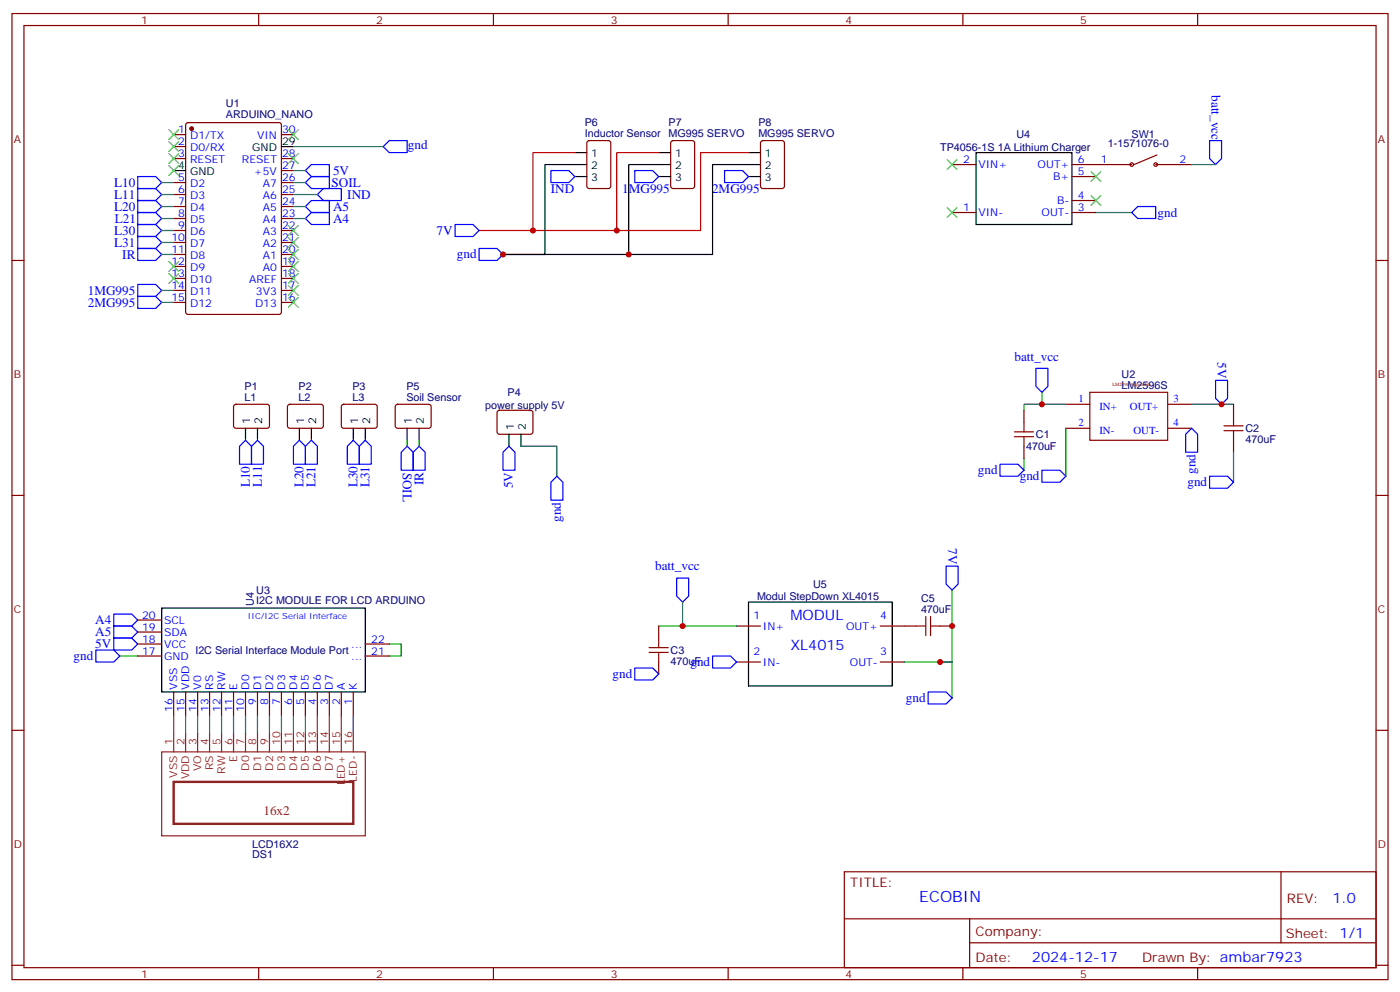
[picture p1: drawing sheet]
<svg xmlns="http://www.w3.org/2000/svg" width="412mm" height="292mm" viewBox="0 0 412 292" stroke-linecap="round" stroke-linejoin="round" font-family="sans-serif">
<g fill="none" stroke="#870000" stroke-width=".35">
<path d="M3.5 4h405.4v284.3h-405.4zM7.1 7.5h398.2v277.3h-398.2zM76.2 4v3.5M145.3 4v3.5M214.5 4v3.5M283.6 4v3.5M352.8 4v3.5M51.2 39.6h3.5M54.9 36.3l.5-.2h26.8l.6 .4 .1 55.3-.5 .7h-27l-.7-.4v-55.3zM82.9 39.6h3.5M51.2 43.1h3.5M51.2 46.7h3.5"/>
<path d="M51.2 53.7h3.5M51.2 57.3h3.5M82.9 46.7h3.5M82.9 53.7h3.5M82.9 57.3h3.5M82.9 50.2h3.5M173.1 41.6l.5-.2h5.6l.7 .4v13l-.4 .6-5.9 .1-.7-.5v-12.9zM197.8 41.6l.5-.2h5.6l.7 .4v13l-.5 .6-5.8 .1-.7-.5v-12.9zM224.2 41.6l.5-.2h5.7l.6 .4 .1 13-.5 .6-5.9 .1-.6-.5-.1-12.9zM280.5 48.4h7M315.7 48.4h17.7M315.7 59h7.1"/>
<path d="M315.7 52h7.1M340.4 48.4h10.6M340.8 45.6l-6.7 2.8M3.5 76.7h3.6M51.2 60.8h3.5M51.2 64.3h3.5M51.2 67.8h3.5M51.2 71.4h3.5M51.2 74.9h3.5M51.2 78.4h3.5M82.9 60.8h3.5M82.9 64.3h3.5"/>
<path d="M82.9 67.8h3.5M82.9 71.4h3.5M82.9 74.9h3.5M82.9 78.4h3.5M280.5 62.5h7M315.7 62.5h7.1M405.3 76.7h3.6M51.2 82h3.5M51.2 85.5h3.5M51.2 89h3.5M82.9 82h3.5M82.9 85.5h3.5"/>
<path d="M82.9 89h3.5M69 119.2l.5-.2h9.4l.5 .7-.1 5.9-.6 .4h-9.5l-.4-.7v-5.6zM84.9 119.2l.5-.2h9.4l.4 .7v5.9l-.7 .4h-9.4l-.4-.7v-5.6zM100.8 119.2l.4-.2h9.5l.4 .7v5.9l-.7 .4h-9.4l-.5-.7v-5.6zM116.7 119.2l.4-.2h9.5l.4 .7-.1 5.9-.6 .4h-9.5l-.4-.7v-5.6zM314 119h7M344 119h7M363.4 119v3.5M146.6 121l.5-.2h9.5l.4 .7-.1 5.9-.6 .4-9.5-.1-.4-.6v-5.6zM301.6 120.8v3.5M301.6 131.3v3.6M314 126h7"/>
<path d="M344 126h7M363.4 129.6v3.5M3.5 145.8h3.6M405.3 145.8h3.6M40.6 193.1h7M40.6 189.5h7M40.6 186h7M40.6 182.5h7M107.6 193.1h7.1M107.6 189.5h7.1M194 184.3v3.5M194 194.8v3.6"/>
<path d="M217 184.3h7M217 194.8h7M259.3 184.3h10.6M259.3 194.8h7M276.9 184.3h3.6M3.5 214.9h3.6M51.2 203.7v7M54.7 203.7v7M58.2 203.7v7M61.7 203.7v7M65.3 203.7v7M68.8 203.7v7"/>
<path d="M72.3 203.7v7M75.8 203.7v7M79.4 203.7v7M82.9 203.7v7M86.4 203.7v7M90 203.7v7M93.5 203.7v7M97 203.7v7M100.5 203.7v7M104.1 203.7v7M405.3 214.9h3.6M248.7 256.6h156.6v28.2h-156.6z"/>
<path d="M377.3 256.6v20.9M248.7 270.4h156.5M285.6 277.5h119.6M285.6 270.4v14.1M3.5 284.1h3.6M76.2 284.8v3.5M145.3 284.8v3.5M214.5 284.8v3.5M283.6 284.8v3.5M352.8 284.8v3.5M405.3 284.1h3.6"/>
<circle cx="333.4" cy="48.4" r=".53"/>
<circle cx="340.4" cy="48.4" r=".53"/>
</g>
<circle cx="56.4" cy="37.9" r=".53" fill="#870000" stroke="#870000" stroke-width=".35"/>
<g fill="none" stroke="#000" stroke-width=".35">
<path d="M51.2 50.2h3.5M82.9 43.1h3.5M169.3 44.9h3.6M169.3 52h3.6M172.9 48.4h-12.4v26.5h-12.3h37v-26.5h12.4M194 44.9h3.6M194 52h3.6M220.5 44.9h3.5M220.5 52h3.5M224 48.4h-14.1v26.5h-24.7M287.5 44.9h28.2v21.2h-28.2zM72.3 126v3.6"/>
<path d="M75.8 126v3.6M88.2 126v3.6M91.7 126v3.6M104.1 126v3.6M107.6 126v3.6M119.9 126v3.6M123.5 126v3.6M149.9 127.8v3.5M153.5 127.8v3.5M47.6 179h60v24.7h-60zM220.5 177.2h42.3v24.7h-42.3z"/>
</g>
<g fill="none" stroke="#00f" stroke-width=".35">
<path d="M40.6 52h5.3l1.7 1.7-1.7 1.8h-5.3zM40.6 55.5h5.3l1.7 1.8-1.7 1.7h-5.3zM40.6 59h5.3l1.7 1.8-1.7 1.7h-5.3zM90 53.7l1.7-1.7h5.3v3.5h-5.3zM91.7 59h5.3v3.5h-5.3l-1.7-1.7zM91.7 48.4h5.3v3.6h-5.3l-1.7-1.8zM95.2 55.5h5.3v3.5h-5.3l-1.7-1.7zM114.7 41.4h5.2v3.5h-5.2l-1.8-1.8zM162.3 50.2h5.3l1.7 1.8-1.7 1.7h-5.3zM187 50.2h5.3l1.7 1.8-1.7 1.7h-5.3zM213.4 50.2h5.3l1.8 1.8-1.8 1.7h-5.3zM356.3 41.4h3.5v5.3l-1.7 1.7-1.8-1.7z"/>
<path d="M40.6 62.5h5.3l1.7 1.8-1.7 1.8h-5.3zM40.6 66.1h5.3l1.7 1.7-1.7 1.8h-5.3zM40.6 69.6h5.3l1.7 1.8-1.7 1.7h-5.3zM40.6 73.1h5.3l1.7 1.8-1.7 1.8h-5.3zM91.7 62.5h5.3v3.6h-5.3l-1.7-1.8zM134.1 66.1h5.2l1.8 1.7-1.8 1.8h-5.2zM141.1 73.1h5.3l1.8 1.8-1.8 1.8h-5.3zM333.4 62.5l1.7-1.7h5.3v3.5h-5.3zM40.6 83.7h5.3l1.7 1.8-1.7 1.7h-5.3zM40.6 87.2h5.3l1.7 1.8-1.7 1.8h-5.3zM305.2 108.4h3.5v5.3l-1.8 1.8-1.7-1.8zM358.1 111.9h3.5v5.3l-1.8 1.8-1.7-1.8z"/>
<path d="M72.3 129.6l1.8 1.7v5.3h-3.5v-5.3zM75.8 129.6l1.8 1.7v5.3h-3.5v-5.3zM88.2 129.6l1.8 1.7v5.3h-3.6v-5.3zM91.7 129.6l1.8 1.7v5.3h-3.5v-5.3zM104.1 129.6l1.7 1.7v5.3h-3.5v-5.3zM107.6 129.6l1.8 1.7v5.3h-3.6v-5.3zM119.9 131.3l1.8 1.8v5.3h-3.5v-5.3zM123.5 131.3l1.7 1.8v5.3h-3.5v-5.3zM149.9 131.3l1.8 1.8v5.3h-3.5v-5.3zM294.6 136.6h5.3l1.7 1.8-1.7 1.8h-5.3zM306.9 138.4h5.3l1.8 1.8-1.8 1.7h-5.3zM349.2 127.8l1.8-1.8 1.8 1.8v5.3h-3.6z"/>
<path d="M164 140.2l1.8 1.7v5.3h-3.5v-5.3zM356.3 140.2h5.3l1.8 1.7-1.8 1.8h-5.3zM199.3 170.1h3.5v5.3l-1.7 1.8-1.8-1.8zM278.7 166.6h3.5v5.3l-1.7 1.8-1.8-1.8zM28.2 191.3h5.3l1.8 1.8-1.8 1.7h-5.3zM33.5 180.7h5.3l1.8 1.8-1.8 1.8h-5.3zM33.5 184.3h5.3l1.8 1.7-1.8 1.8h-5.3zM33.5 187.8h5.3l1.8 1.7-1.8 1.8h-5.3zM187 196.6h5.3l1.7 1.8-1.7 1.7h-5.3zM209.9 193.1h5.3l1.8 1.7-1.8 1.8h-5.3zM273.4 203.7h5.3l1.8 1.7-1.8 1.8h-5.3z"/>
</g>
<path d="M169.3 44.9h-12.3v22.9h24.7v-22.9h12.3M220.5 44.9h-14.1v22.9h-24.7M141.1 67.8h15.9" fill="none" stroke="#f00" stroke-width=".35"/>
<g fill="none" stroke="#008700" stroke-width=".35">
<path d="M47.6 57.3h3.6M47.6 53.7h3.6M86.4 57.3h7.1M86.4 53.7h3.6M86.4 43.1h26.5M86.4 50.2h3.6M351 48.4h7.1M47.6 74.9h3.6M47.6 71.4h3.6M47.6 67.8h3.6M47.6 64.3h3.6M47.6 60.8h3.6"/>
<path d="M86.4 64.3h3.6M86.4 60.8h3.6M322.8 62.5h10.6M47.6 85.5h3.6M47.6 89h3.6M306.9 115.5v3.5M314 119h-12.4v1.8M351 119h12.4M119.9 129.6v1.7M123.5 129.6v1.7M153.5 131.3h10.5v8.9M301.6 134.9v3.5"/>
<path d="M314 126v14.2M363.4 133.1v8.8M201.1 177.2v7.1M280.5 173.7v21.1h-3.6M35.3 193.1h5.3M114.7 189.5h3.5v3.6h-3.5M194 184.3h23M266.3 194.8h14.2v10.6M51.2 210.7v5.3M54.7 210.7v5.3M58.2 210.7v5.3M61.7 210.7v5.3"/>
<path d="M65.3 210.7v5.3M68.8 210.7v5.3M72.3 210.7v5.3M75.8 210.7v5.3M79.4 210.7v5.3M82.9 210.7v5.3M86.4 210.7v5.3M90 210.7v5.3M93.5 210.7v5.3M97 210.7v5.3M100.5 210.7v5.3M104.1 210.7v5.3"/>
</g>
<g fill="none" stroke="#8c2424" stroke-width=".35">
<path d="M51.2 216v5.3M54.7 216v5.3M58.2 216v5.3M61.7 216v5.3M65.3 216v5.3M68.8 216v5.3M72.3 216v5.3M75.8 216v5.3M79.4 216v5.3M82.9 216v5.3M86.4 216v5.3M90 216v5.3"/>
<path d="M93.5 216v5.3M97 216v5.3M100.5 216v5.3M104.1 216v5.3M47.6 221.3h60v24.7h-60z"/>
</g>
<path d="M51.2 230.1h52.9v12.4h-52.9z" fill="none" stroke="#8c2424" stroke-width=".71"/>
<g fill="none" stroke="#a10000" stroke-width=".35">
<path d="M321 115.5h23v14.1h-23zM298.8 127.1h5.6M298.8 128.5h5.6M301.6 124.3v2.8M301.6 128.5v2.8M360.5 125.3h5.7M360.5 126.8h5.7M363.4 122.5v2.8M363.4 126.8v2.8M191.2 190.6h5.6M191.2 192h5.6M194 187.8v2.8"/>
<path d="M194 192v2.8M269.9 184.3h2.8M272.7 181.4v5.7M274.1 184.3h2.8M274.1 181.4v5.7"/>
</g>
<g fill="none" stroke="#3c3" stroke-width=".35">
<path d="M49.7 38.2l2.9 2.8M52.6 38.2l-2.9 2.8M85 38.2l2.8 2.8M87.8 38.2l-2.8 2.8M49.7 45.3l2.9 2.8M49.7 48.8l2.9 2.8M49.7 41.7l2.9 2.9M52.6 45.3l-2.9 2.8M52.6 48.8l-2.9 2.8M52.6 41.7l-2.9 2.9M85 45.3l2.8 2.8M87.8 45.3l-2.8 2.8"/>
<path d="M279 47l2.9 2.8M281.9 47l-2.9 2.8M321.4 50.6l2.8 2.8M321.4 57.6l2.8 2.8M324.2 50.6l-2.8 2.8M324.2 57.6l-2.8 2.8M49.7 77l2.9 2.8M52.6 77l-2.9 2.8M85 77l2.8 2.8M85 73.5l2.8 2.8M85 70l2.8 2.8M85 66.4l2.8 2.9"/>
<path d="M87.8 77l-2.8 2.8M87.8 73.5l-2.8 2.8M87.8 70l-2.8 2.8M87.8 66.4l-2.8 2.9M279 61.1l2.9 2.9M281.9 61.1l-2.9 2.9M49.7 80.5l2.9 2.9M52.6 80.5l-2.9 2.9M85 87.6l2.8 2.8M85 84.1l2.8 2.8M85 80.5l2.8 2.9M87.8 87.6l-2.8 2.8"/>
<path d="M87.8 84.1l-2.8 2.8M87.8 80.5l-2.8 2.9"/>
</g>
<g fill="#c00">
<circle cx="181.7" cy="67.8" r=".88"/>
<circle cx="185.2" cy="74.9" r=".88"/>
<circle cx="306.9" cy="119" r=".88"/>
<circle cx="201.1" cy="184.3" r=".88"/>
<circle cx="157" cy="67.8" r=".88"/>
<circle cx="359.8" cy="119" r=".88"/>
<circle cx="276.9" cy="194.8" r=".88"/>
<circle cx="280.5" cy="184.3" r=".88"/>
<circle cx="148.2" cy="74.9" r=".88"/>
</g>
<text font-size="4.6" fill="#00f" x="270.8" y="265.6">ECOBIN</text>
<g font-size="4.2" fill="#00f">
<text x="232.8" y="182.5">MODUL</text>
<text x="232.8" y="191.3">XL4015</text>
<text x="392.5" y="265.8">1.0</text>
<text x="304" y="283.2">2024-12-17</text>
</g>
<g font-size="3.9" fill="#00f">
<text x="356.8" y="28" transform="rotate(90 356.8 28)">batt_vcc</text>
<text x="120.2" y="43.9">gnd</text>
<text x="98.1" y="51.5">5V</text>
<text x="33.6" y="55">L10</text>
<text x="33.6" y="58.5">L11</text>
<text x="97.7" y="55">SOIL</text>
<text x="102.3" y="58.5">IND</text>
<text x="162.3" y="56.7">IND</text>
<text x="183.3" y="56.7">1MG995</text>
<text x="209.7" y="56.7">2MG995</text>
<text x="33.6" y="62">L20</text>
<text x="33.8" y="65.6">L21</text>
<text x="98.1" y="62.1">A5</text>
<text x="98.1" y="65.6">A4</text>
<text x="341" y="63.8">gnd</text>
<text x="33.6" y="69.1">L30</text>
<text x="128.6" y="69.1">7V</text>
<text x="33.6" y="72.6">L31</text>
<text x="36" y="76.1">IR</text>
<text x="134.6" y="76.1">gnd</text>
<text x="25.9" y="86.7">1MG995</text>
<text x="25.9" y="90.2">2MG995</text>
<text x="298.8" y="106.2">batt_vcc</text>
<text x="358.7" y="106.6" transform="rotate(90 358.7 106.6)">5V</text>
<text x="73.6" y="143.4" transform="rotate(-90 73.6 143.4)">L10</text>
<text x="77.1" y="143.3" transform="rotate(-90 77.1 143.3)">L11</text>
<text x="89.5" y="143.4" transform="rotate(-90 89.5 143.4)">L20</text>
<text x="93" y="143.4" transform="rotate(-90 93 143.4)">L21</text>
<text x="105.3" y="143.4" transform="rotate(-90 105.3 143.4)">L30</text>
<text x="108.9" y="143.4" transform="rotate(-90 108.9 143.4)">L31</text>
<text x="118.6" y="139.1" transform="rotate(90 118.6 139.1)">SOIL</text>
<text x="124.7" y="142.9" transform="rotate(-90 124.7 142.9)">IR</text>
<text x="151.1" y="143.7" transform="rotate(-90 151.1 143.7)">5V</text>
<text x="288" y="139.6">gnd</text>
<text x="300.4" y="141.3">gnd</text>
<text x="349.8" y="143.1">gnd</text>
<text x="352.2" y="139.5" transform="rotate(-90 352.2 139.5)">gnd</text>
<text x="165.2" y="153.6" transform="rotate(-90 165.2 153.6)">gnd</text>
<text x="279.3" y="161.3" transform="rotate(90 279.3 161.3)">7V</text>
<text x="193" y="167.9">batt_vcc</text>
<text x="28.1" y="183.7">A4</text>
<text x="28.1" y="187.2">A5</text>
<text x="28.1" y="190.8">5V</text>
<text x="21.7" y="194.2">gnd</text>
<text x="203.4" y="196">gnd</text>
<text x="180.4" y="199.5">gnd</text>
<text x="266.9" y="206.6">gnd</text>
</g>
<text font-size="3.9" fill="#8d2323" x="77.6" y="240">16x2</text>
<g font-size="3.9" fill="#800">
<text x="250.5" y="261.2">TITLE:</text>
<text x="379.1" y="265.8">REV:</text>
<text x="287.4" y="275.4">Company:</text>
<text x="378.7" y="276">Sheet: 1/1</text>
<text x="287.4" y="283">Date:</text>
<text x="336.4" y="283.1">Drawn By: ambar7923</text>
</g>
<g font-size="3.2" fill="#800">
<text x="41.6" y="7">1</text>
<text x="110.8" y="7">2</text>
<text x="179.9" y="7">3</text>
<text x="249.1" y="7">4</text>
<text x="318.2" y="7">5</text>
<text x="4.1" y="42.1">A</text>
<text x="405.9" y="42.1">A</text>
<text x="4.1" y="111.2">B</text>
<text x="405.9" y="111.2">B</text>
<text x="4.1" y="180.4">C</text>
<text x="405.9" y="180.4">C</text>
<text x="4.1" y="249.5">D</text>
<text x="405.9" y="249.5">D</text>
<text x="41.6" y="287.8">1</text>
<text x="110.8" y="287.8">2</text>
<text x="179.9" y="287.8">3</text>
<text x="249.1" y="287.8">4</text>
<text x="318.2" y="287.8">5</text>
</g>
<g font-size="3.2" fill="#000080">
<text x="66.6" y="34.9">ARDUINO_NANO</text>
<text x="66.6" y="31.6">U1</text>
<text x="172.2" y="40.3">Inductor Sensor</text>
<text x="172.2" y="37.2">P6</text>
<text x="196.9" y="40.3">MG995 SERVO</text>
<text x="196.9" y="37.2">P7</text>
<text x="223.4" y="40.3">MG995 SERVO</text>
<text x="223.4" y="37.2">P8</text>
<text x="299.4" y="40.5">U4</text>
<text x="333.3" y="40.5">SW1</text>
<text x="277" y="44.3">TP4056-1S 1A Lithium Charger</text>
<text x="326.3" y="43.1">1-1571076-0</text>
<text x="330.4" y="111.2">U2</text>
<text x="72.1" y="117.9">L1</text>
<text x="72.1" y="114.8">P1</text>
<text x="87.9" y="117.9">L2</text>
<text x="87.9" y="114.8">P2</text>
<text x="103.8" y="117.9">L3</text>
<text x="103.8" y="114.8">P3</text>
<text x="119.7" y="117.9">Soil Sensor</text>
<text x="119.7" y="114.8">P5</text>
<text x="149.5" y="116.6">P4</text>
<text x="330.4" y="114.4">LM2596S</text>
<text x="142.9" y="120.2">power supply 5V</text>
<text x="305.2" y="129">C1</text>
<text x="366.9" y="130.4">470uF</text>
<text x="366.9" y="127.2">C2</text>
<text x="302.2" y="132.5">470uF</text>
<text x="239.5" y="173">U5</text>
<text x="74.8" y="178.3" transform="rotate(-90 74.8 178.3)">U4</text>
<text x="75.5" y="177.9">I2C MODULE FOR LCD ARDUINO</text>
<text x="75.5" y="174.8">U3</text>
<text x="223" y="176.6">Modul StepDown XL4015</text>
<text x="271.3" y="177.2">C5</text>
<text x="271.3" y="180.4">470uF</text>
<text x="57.5" y="192.6">I2C Serial Interface Module Port</text>
<text x="197.6" y="195.6">470uF</text>
<text x="197.6" y="192.5">C3</text>
<text x="74.2" y="249.5">LCD16X2</text>
<text x="74.2" y="252.6">DS1</text>
</g>
<g font-size="3.2" fill="#00f">
<text x="52.5" y="39.3">1</text>
<text x="56" y="41">D1/TX</text>
<text x="75.7" y="41">VIN</text>
<text x="83.1" y="39.3">30</text>
<text x="52.5" y="42.8">2</text>
<text x="52.5" y="46.3">3</text>
<text x="56" y="44.6">D0/RX</text>
<text x="83.1" y="46.3">28</text>
<text x="52.5" y="53.4">5</text>
<text x="56" y="48.1">RESET</text>
<text x="71.3" y="48.1">RESET</text>
<text x="74.8" y="51.6">+5V</text>
<text x="83.1" y="53.4">26</text>
<text x="83.1" y="49.8">27</text>
<text x="283.7" y="48.1">2</text>
<text x="288.2" y="49.5">VIN+</text>
<text x="305.7" y="49.5">OUT+</text>
<text x="310.3" y="53">B+</text>
<text x="317.5" y="51.6">5</text>
<text x="317.5" y="48.1">6</text>
<text x="324.3" y="48.1">1</text>
<text x="347.5" y="48.1">2</text>
<text x="52.5" y="56.9">6</text>
<text x="56" y="55.1">D2</text>
<text x="56" y="58.7">D3</text>
<text x="77.4" y="58.7">A6</text>
<text x="77.4" y="55.1">A7</text>
<text x="83.1" y="56.9">25</text>
<text x="317.5" y="58.7">4</text>
<text x="52.5" y="60.4">7</text>
<text x="52.5" y="64">8</text>
<text x="56" y="62.2">D4</text>
<text x="56" y="65.7">D5</text>
<text x="77.4" y="65.7">A4</text>
<text x="77.4" y="62.2">A5</text>
<text x="83.1" y="64">23</text>
<text x="83.1" y="60.4">24</text>
<text x="283.7" y="62.2">1</text>
<text x="288.2" y="63.6">VIN-</text>
<text x="306.8" y="63.6">OUT-</text>
<text x="311.4" y="60.1">B-</text>
<text x="317.5" y="62.2">3</text>
<text x="50.5" y="71">10</text>
<text x="52.5" y="67.5">9</text>
<text x="56" y="69.3">D6</text>
<text x="77.4" y="69.3">A3</text>
<text x="83.1" y="71">21</text>
<text x="83.1" y="67.5">22</text>
<text x="50.5" y="74.5">11</text>
<text x="56" y="72.8">D7</text>
<text x="56" y="76.3">D8</text>
<text x="77.4" y="76.3">A1</text>
<text x="77.4" y="72.8">A2</text>
<text x="83.1" y="74.5">20</text>
<text x="50.5" y="78.1">12</text>
<text x="50.5" y="81.6">13</text>
<text x="56" y="79.8">D9</text>
<text x="56" y="83.4">D10</text>
<text x="73.4" y="83.4">AREF</text>
<text x="77.4" y="79.8">A0</text>
<text x="83.1" y="81.6">18</text>
<text x="83.1" y="78.1">19</text>
<text x="50.5" y="85.1">14</text>
<text x="50.5" y="88.7">15</text>
<text x="56" y="86.9">D11</text>
<text x="75.4" y="86.9">3V3</text>
<text x="83.1" y="88.7">16</text>
<text x="83.1" y="85.1">17</text>
<text x="56" y="90.4">D12</text>
<text x="75.1" y="90.4">D13</text>
<text x="317.7" y="118.3">1</text>
<text x="345.7" y="118.3">3</text>
<text x="317.7" y="125.3">2</text>
<text x="323.8" y="120.6">IN+</text>
<text x="332.8" y="120.6">OUT+</text>
<text x="345.7" y="125.3">4</text>
<text x="323.8" y="127.6">IN-</text>
<text x="333.9" y="127.6">OUT-</text>
<text x="41.8" y="185.7">19</text>
<text x="41.8" y="182.1">20</text>
<text x="48.3" y="183.6">SCL</text>
<text x="222" y="182.1">1</text>
<text x="224.7" y="185.3">IN+</text>
<text x="249.2" y="185.3">OUT+</text>
<text x="259.3" y="182.1">4</text>
<text x="41.8" y="189.2">18</text>
<text x="48.3" y="190.6">VCC</text>
<text x="48.3" y="187.1">SDA</text>
<text x="103.4" y="190.6">...</text>
<text x="109.4" y="189.2">22</text>
<text x="41.8" y="192.7">17</text>
<text x="48.3" y="194.1">GND</text>
<text x="103.4" y="194.1">...</text>
<text x="109.4" y="192.7">21</text>
<text x="222" y="192.7">2</text>
<text x="224.7" y="195.9">IN-</text>
<text x="250.4" y="195.9">OUT-</text>
<text x="259.3" y="192.7">3</text>
<text x="52.2" y="203" transform="rotate(-90 52.2 203)">VSS</text>
<text x="55.7" y="203" transform="rotate(-90 55.7 203)">VDD</text>
<text x="59.3" y="203" transform="rotate(-90 59.3 203)">V0</text>
<text x="62.8" y="203" transform="rotate(-90 62.8 203)">RS</text>
<text x="66.3" y="203" transform="rotate(-90 66.3 203)">RW</text>
<text x="69.8" y="203" transform="rotate(-90 69.8 203)">E</text>
<text x="73.4" y="203" transform="rotate(-90 73.4 203)">D0</text>
<text x="76.9" y="203" transform="rotate(-90 76.9 203)">D1</text>
<text x="80.4" y="203" transform="rotate(-90 80.4 203)">D2</text>
<text x="84" y="203" transform="rotate(-90 84 203)">D3</text>
<text x="87.5" y="203" transform="rotate(-90 87.5 203)">D4</text>
<text x="91" y="203" transform="rotate(-90 91 203)">D5</text>
<text x="94.5" y="203" transform="rotate(-90 94.5 203)">D6</text>
<text x="98.1" y="203" transform="rotate(-90 98.1 203)">D7</text>
<text x="101.6" y="203" transform="rotate(-90 101.6 203)">A</text>
<text x="105.1" y="203" transform="rotate(-90 105.1 203)">K</text>
<text x="50.8" y="209.5" transform="rotate(-90 50.8 209.5)">16</text>
<text x="54.3" y="209.5" transform="rotate(-90 54.3 209.5)">15</text>
<text x="57.9" y="209.5" transform="rotate(-90 57.9 209.5)">14</text>
<text x="61.4" y="209.5" transform="rotate(-90 61.4 209.5)">13</text>
<text x="64.9" y="209.5" transform="rotate(-90 64.9 209.5)">12</text>
<text x="68.4" y="209.5" transform="rotate(-90 68.4 209.5)">11</text>
<text x="72" y="209.5" transform="rotate(-90 72 209.5)">10</text>
<text x="75.5" y="207.4" transform="rotate(-90 75.5 207.4)">9</text>
<text x="79" y="207.4" transform="rotate(-90 79 207.4)">8</text>
<text x="82.5" y="207.4" transform="rotate(-90 82.5 207.4)">7</text>
<text x="86.1" y="207.4" transform="rotate(-90 86.1 207.4)">6</text>
<text x="89.6" y="207.4" transform="rotate(-90 89.6 207.4)">5</text>
<text x="93.1" y="207.4" transform="rotate(-90 93.1 207.4)">4</text>
<text x="96.7" y="207.4" transform="rotate(-90 96.7 207.4)">3</text>
<text x="100.2" y="207.4" transform="rotate(-90 100.2 207.4)">2</text>
<text x="103.7" y="207.4" transform="rotate(-90 103.7 207.4)">1</text>
</g>
<g font-size="3.2">
<text x="74.3" y="44.6">GND</text>
<text x="83.1" y="42.8">29</text>
<text x="174.2" y="46.3">1</text>
<text x="198.9" y="46.3">1</text>
<text x="225.3" y="46.3">1</text>
<text x="52.5" y="49.8">4</text>
<text x="56" y="51.6">GND</text>
<text x="174.2" y="49.8">2</text>
<text x="174.2" y="53.4">3</text>
<text x="198.9" y="49.8">2</text>
<text x="198.9" y="53.4">3</text>
<text x="225.3" y="49.8">2</text>
<text x="225.3" y="53.4">3</text>
<text x="73.7" y="124.7" transform="rotate(-90 73.7 124.7)">1</text>
<text x="77.3" y="124.7" transform="rotate(-90 77.3 124.7)">2</text>
<text x="89.6" y="124.7" transform="rotate(-90 89.6 124.7)">1</text>
<text x="93.1" y="124.7" transform="rotate(-90 93.1 124.7)">2</text>
<text x="105.5" y="124.7" transform="rotate(-90 105.5 124.7)">1</text>
<text x="109" y="124.7" transform="rotate(-90 109 124.7)">2</text>
<text x="121.4" y="124.7" transform="rotate(-90 121.4 124.7)">1</text>
<text x="124.9" y="124.7" transform="rotate(-90 124.9 124.7)">2</text>
<text x="151.3" y="126.5" transform="rotate(-90 151.3 126.5)">1</text>
<text x="154.9" y="126.5" transform="rotate(-90 154.9 126.5)">2</text>
</g>
<g font-size="3.2" fill="#8d2323">
<text x="50.8" y="219.2" transform="rotate(-90 50.8 219.2)">1</text>
<text x="54.3" y="219.2" transform="rotate(-90 54.3 219.2)">2</text>
<text x="57.9" y="219.2" transform="rotate(-90 57.9 219.2)">3</text>
<text x="61.4" y="219.2" transform="rotate(-90 61.4 219.2)">4</text>
<text x="64.9" y="219.2" transform="rotate(-90 64.9 219.2)">5</text>
<text x="68.4" y="219.2" transform="rotate(-90 68.4 219.2)">6</text>
<text x="72" y="219.2" transform="rotate(-90 72 219.2)">7</text>
<text x="75.5" y="219.2" transform="rotate(-90 75.5 219.2)">8</text>
<text x="79" y="219.2" transform="rotate(-90 79 219.2)">9</text>
<text x="82.5" y="219.2" transform="rotate(-90 82.5 219.2)">10</text>
<text x="86.1" y="219.2" transform="rotate(-90 86.1 219.2)">11</text>
<text x="89.6" y="219.2" transform="rotate(-90 89.6 219.2)">12</text>
<text x="93.1" y="219.2" transform="rotate(-90 93.1 219.2)">13</text>
<text x="96.7" y="219.2" transform="rotate(-90 96.7 219.2)">14</text>
<text x="100.2" y="219.2" transform="rotate(-90 100.2 219.2)">15</text>
<text x="103.7" y="219.2" transform="rotate(-90 103.7 219.2)">16</text>
<text x="59.3" y="227" transform="rotate(-90 59.3 227)">VO</text>
<text x="62.8" y="226.7" transform="rotate(-90 62.8 226.7)">RS</text>
<text x="66.3" y="227.7" transform="rotate(-90 66.3 227.7)">RW</text>
<text x="69.8" y="224.4" transform="rotate(-90 69.8 224.4)">E</text>
<text x="73.4" y="226.8" transform="rotate(-90 73.4 226.8)">D0</text>
<text x="76.9" y="226.8" transform="rotate(-90 76.9 226.8)">D1</text>
<text x="80.4" y="226.8" transform="rotate(-90 80.4 226.8)">D2</text>
<text x="84" y="226.8" transform="rotate(-90 84 226.8)">D3</text>
<text x="87.5" y="226.8" transform="rotate(-90 87.5 226.8)">D4</text>
<text x="91" y="226.8" transform="rotate(-90 91 226.8)">D5</text>
<text x="94.5" y="226.8" transform="rotate(-90 94.5 226.8)">D6</text>
<text x="98.1" y="226.8" transform="rotate(-90 98.1 226.8)">D7</text>
<text x="52.2" y="228.9" transform="rotate(-90 52.2 228.9)">VSS</text>
<text x="55.7" y="229.4" transform="rotate(-90 55.7 229.4)">VDD</text>
<text x="101.6" y="231.2" transform="rotate(-90 101.6 231.2)">LED+</text>
<text x="105.1" y="230" transform="rotate(-90 105.1 230)">LED-</text>
</g>
<text font-size="2.5" fill="#00f" x="73" y="182.1">IIC/I2C Serial Interface</text>
<text font-size="1.4" fill="#840000" x="327.7" y="113.7">LM2596 Adjustable</text>
</svg>
